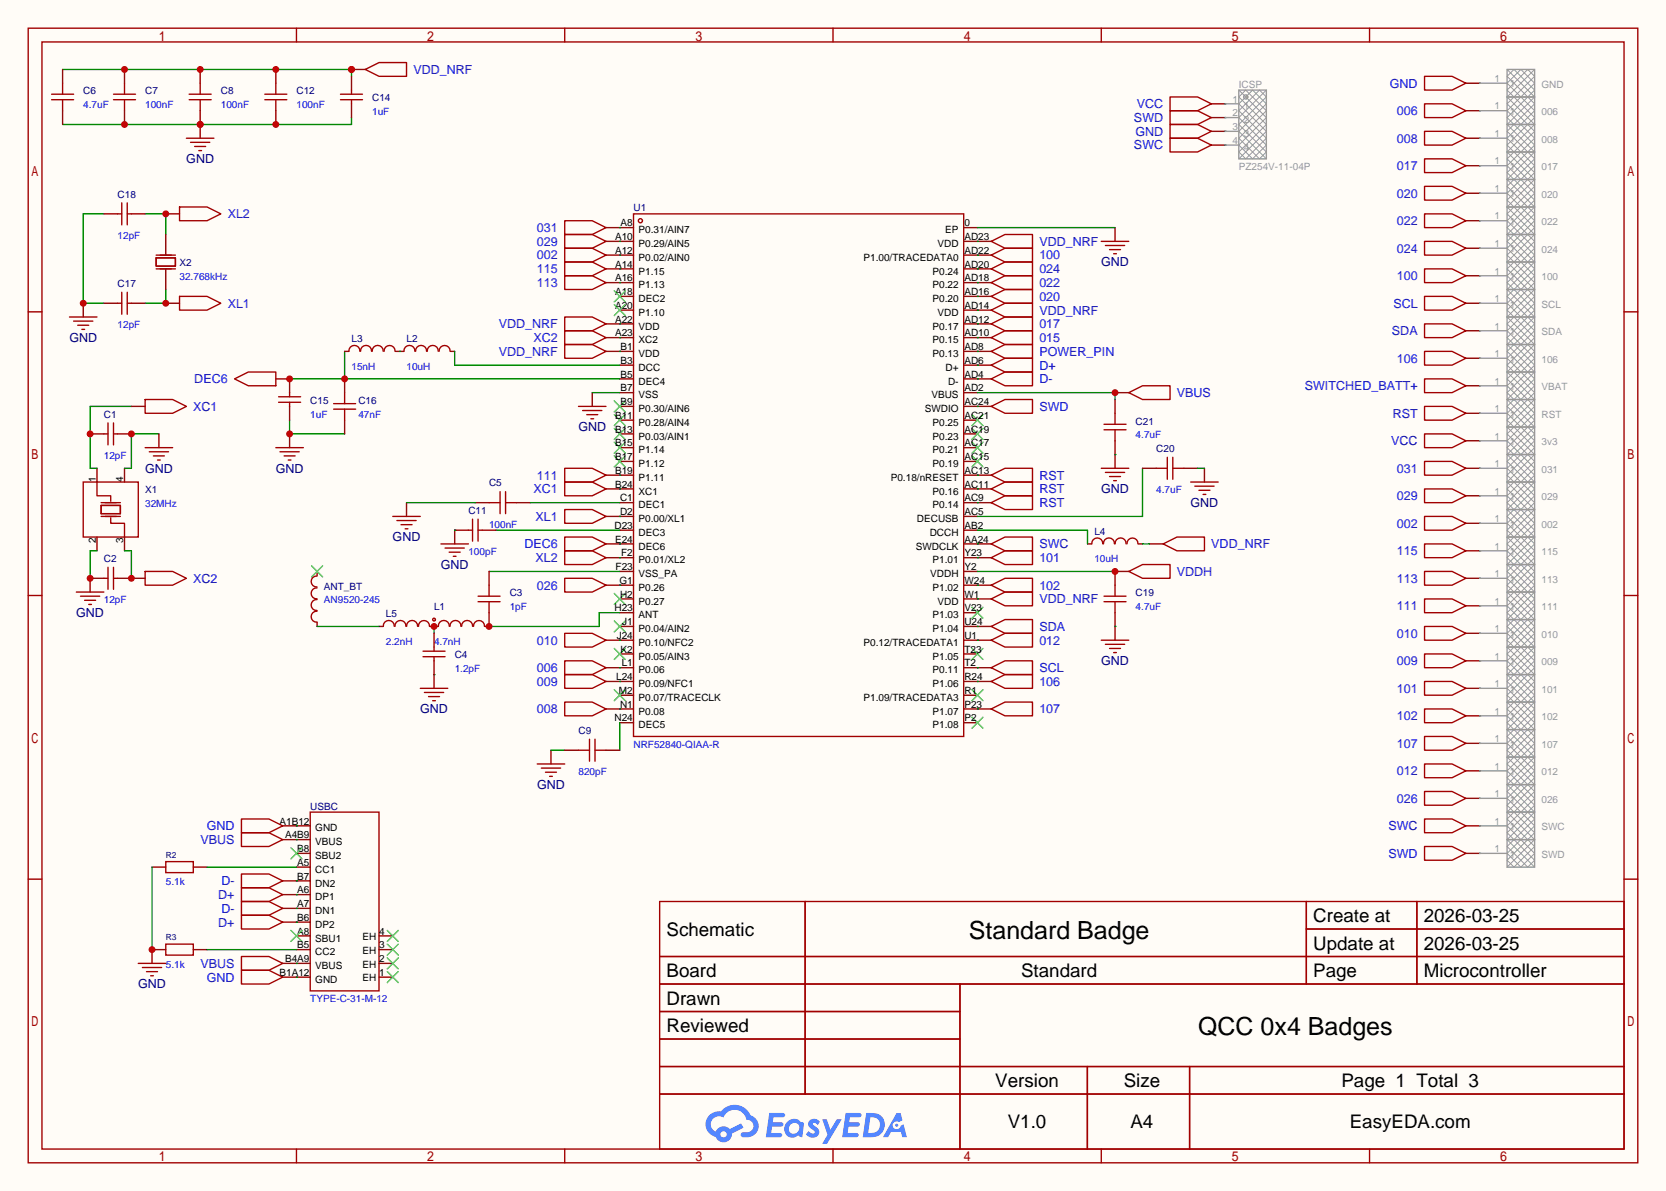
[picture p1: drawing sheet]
<svg xmlns="http://www.w3.org/2000/svg" width="308mm" height="220mm" viewBox="0 0 308 220" stroke-linecap="round" stroke-linejoin="round" font-family="sans-serif">
<path d="M0 0h307.6v220h-307.6z" fill="#fffcf7"/>
<g fill="none" stroke="#a10000" stroke-width=".25">
<path d="M5.2 5.2h297.2v209.6h-297.2zM7.7 7.7h292.1v204.5h-292.1zM54.7 5.2v2.5M104.3 5.2v2.5M153.8 5.2v2.5M203.3 5.2v2.5M252.9 5.2v2.5M5.2 57.6h2.5M299.8 57.6h2.6M5.2 110h2.5M299.8 110h2.6M5.2 162.4h2.5"/>
<path d="M121.8 166.5h178v45.7h-178zM121.8 176.7h178M148.7 166.5v35.6M241.2 166.5v15.2M241.2 171.6h58.6M261.6 166.5v15.2M299.8 162.4h2.6M121.8 181.7h178M121.8 186.8h55.4M121.8 197h178M121.8 191.9h55.4M177.2 181.7v30.5"/>
<path d="M200.8 197v15.2M219.6 197v15.2M54.7 212.2v2.6M104.3 212.2v2.6M121.8 202.1h178M153.8 212.2v2.6M203.3 212.2v2.6M252.9 212.2v2.6"/>
</g>
<g fill="#5487ff">
<path d="M149.5 206.9a1.3 1.3 0 0 1 1.9 .3l-.4 .6a.54 .54 0 0 0-1-.2l.2 .2a1.58 1.58 0 0 1 1 1.5 1.43 1.43 0 0 1-2.4 .2l.5-.6a.64 .64 0 0 0 .5 .5 .64 .64 0 0 0 .6-.3l-.1-.3a1.6 1.6 0 0 1-1.1-1.5z"/>
<path d="M151.8 206.7h.8l.7 2 1.2-2h.9l-2.7 4.5h-.9l1-1.6z"/>
<path d="M142 205.5h1.7a1.31 1.31 0 0 1 1.2 .2 .4 .4 0 0 1-.3 .6h-1.8l-.1 1h1.6a.4 .4 0 0 1 .3 .4 .4 .4 0 0 1-.4 .4h-1.6l-.2 1.2 .8-.1a1.23 1.23 0 0 1 1.2 .2 .39 .39 0 0 1-.4 .6h-2.6z"/>
<path d="M156.1 205.5h1.7a1.32 1.32 0 0 1 1.2 .2 .39 .39 0 0 1-.3 .6h-1.8l-.1 1h1.6a.4 .4 0 0 1 .4 .4 .4 .4 0 0 1-.5 .4h-1.6l-.2 1.1h.8a1.23 1.23 0 0 1 1.2 .2 .39 .39 0 0 1-.4 .6h-2.6z"/>
<path d="M165.5 205.6h.8l.3 1.3-.6 .3a.75 .75 0 0 0-1.1 .3 .75 .75 0 0 0 .5 1.1 .75 .75 0 0 0 .9-.7l.5-.3 .6 2.4h-.8l-.3-.9h-1.8l-.5 .9h-1z"/>
<path d="M159.9 205.6l-.6 4.4h1.4a2.27 2.27 0 0 0 2.7-2.3 2.27 2.27 0 0 0-2.7-2.1zM160.7 206.3a1.5 1.5 0 0 1 1.8 1.6 1.5 1.5 0 0 1-1.9 1.3h-.3z"/>
<path d="M145.4 207.2a1.62 1.62 0 0 0-.4 2.1 1.62 1.62 0 0 0 2 .6l.3-.2 .4 .2 .4 .1 .3-2.4-.1-.3-.5-.1a1.58 1.58 0 0 0-2.4 0zM146 207.7a.99 .99 0 0 1 1.6 .3 .99 .99 0 0 1-.9 1.4 .94 .94 0 0 1-1-.6 .94 .94 0 0 1 .3-1.1z"/>
<path d="M131 206a2.37 2.37 0 0 0 1.1 4 1.54 1.54 0 0 0 1.8 1 1.54 1.54 0 0 0 1.2-1.6l2.2-1.1-.5-.8-2.1 1a1.57 1.57 0 0 0-2.6 .5 1.5 1.5 0 0 1-.7-2.1 1.5 1.5 0 0 1 2.2-.5 2.23 2.23 0 0 1 2.3-1.4 2.23 2.23 0 0 1 2 1.8 1.16 1.16 0 0 1 1.2 1.1 1.16 1.16 0 0 1-1.1 1.2h-.7a.47 .47 0 0 0-.5 .4 .47 .47 0 0 0 .4 .5 2.23 2.23 0 0 0 2.2-.6 2.23 2.23 0 0 0 .5-2.3 2.16 2.16 0 0 0-1.3-1.1 3.2 3.2 0 0 0-5.5-.7l-1.1 .1zM133 209.5a.6 .6 0 0 1 1.2 0 .6 .6 0 0 1-1.2 0z"/>
<circle cx="165.6" cy="207.8" r=".28"/>
</g>
<g fill="none" stroke="#a10000" stroke-width=".25">
<path d="M117 39.5h60.9v96.5h-60.9zM203.3 86.5h5.1M204.1 87.2h3.5M204.9 88h2M205.6 88.8h.5"/>
<circle cx="118.2" cy="40.8" r=".38"/>
</g>
<g fill="none" stroke="#870000" stroke-width=".25">
<path d="M114.4 42h2.6M114.4 44.6h2.6M114.4 47.1h2.6M114.4 49.7h2.6M114.4 52.2h2.6M114.4 54.7h2.6M114.4 57.3h2.6M114.4 59.8h2.6M177.9 42h2.6M177.9 44.6h2.6M177.9 47.1h2.6M177.9 49.7h2.6"/>
<path d="M177.9 52.2h2.6M177.9 54.7h2.6M177.9 57.3h2.6M177.9 59.8h2.6M114.4 62.4h2.6M114.4 64.9h2.6M114.4 67.4h2.6M114.4 70h2.6M114.4 72.5h2.6M114.4 75.1h2.6M114.4 77.6h2.6M177.9 62.4h2.6"/>
<path d="M177.9 64.9h2.6M177.9 67.4h2.6M177.9 70h2.6M177.9 72.5h2.6M177.9 75.1h2.6M177.9 77.6h2.6M205.9 72.5h2.5M114.4 80.1h2.6M114.4 82.7h2.6M114.4 85.2h2.6M114.4 87.8h2.6M114.4 90.3h2.6"/>
<path d="M114.4 92.8h2.6M114.4 95.4h2.6M114.4 97.9h2.6M177.9 80.1h2.6M177.9 82.7h2.6M177.9 85.2h2.6M177.9 87.8h2.6M177.9 90.3h2.6M177.9 92.8h2.6M177.9 95.4h2.6M177.9 97.9h2.6M205.9 83.9v2.6"/>
<path d="M114.4 100.5h2.6M114.4 103h2.6M114.4 105.5h2.6M114.4 108.1h2.6M114.4 110.6h2.6M114.4 113.2h2.6M114.4 115.7h2.6M114.4 118.2h2.6M177.9 100.5h2.6M177.9 103h2.6M177.9 105.5h2.6M177.9 108.1h2.6"/>
<path d="M177.9 110.6h2.6M177.9 113.2h2.6M177.9 115.7h2.6M177.9 118.2h2.6M114.4 120.8h2.6M114.4 123.3h2.6M114.4 125.9h2.6M114.4 128.4h2.6M114.4 130.9h2.6M114.4 133.5h2.6M177.9 120.8h2.6M177.9 123.3h2.6"/>
<path d="M177.9 125.9h2.6M177.9 128.4h2.6M177.9 130.9h2.6M177.9 133.5h2.6"/>
</g>
<g fill="none" stroke="#3c3" stroke-width=".25">
<path d="M113.4 53.7l2 2.1M113.4 56.3l2 2M115.4 53.7l-2 2.1M115.4 56.3l-2 2M113.4 74l2 2.1M113.4 76.6l2 2M113.4 79.1l2 2.1M115.4 74l-2 2.1M115.4 76.6l-2 2M115.4 79.1l-2 2.1M179.5 79.1l2 2.1M179.5 76.6l2 2"/>
<path d="M181.5 79.1l-2 2.1M181.5 76.6l-2 2M113.4 81.7l2 2M113.4 84.2l2 2M115.4 81.7l-2 2M115.4 84.2l-2 2M179.5 84.2l2 2M179.5 81.7l2 2M181.5 84.2l-2 2M181.5 81.7l-2 2M113.4 109.6l2 2M113.4 114.7l2 2"/>
<path d="M113.4 119.8l2 2M115.4 109.6l-2 2M115.4 114.7l-2 2M115.4 119.8l-2 2M179.5 119.8l2 2M179.5 112.1l2 2.1M181.5 119.8l-2 2M181.5 112.1l-2 2.1M113.4 127.4l2 2M115.4 127.4l-2 2M179.5 132.5l2 2M179.5 127.4l2 2"/>
<path d="M181.5 132.5l-2 2M181.5 127.4l-2 2"/>
</g>
<path d="M180.5 72.5h25.4v1.3" fill="none" stroke="#008700" stroke-width=".25"/>
<circle cx="205.9" cy="72.5" r=".63" fill="#c00"/>
<g fill="none" stroke="#a10000" stroke-width=".25">
<path d="M21 17.4h4M21 18.4h4M23 15.4v2M23 18.4v2M34.9 17.4h4.1M34.9 18.4h4.1M37 15.4v2M37 18.4v2M48.9 17.4h4.1M48.9 18.4h4.1M50.9 15.4v2M50.9 18.4v2"/>
<path d="M208.4 72.5l2.5-1.3h5.1v2.6h-5.1zM15.4 89h10.1v10.2h-10.1zM17.9 89v2.6h2.5v1M18.7 93.3h3.5v1.6h-3.5zM18.7 92.8h3.5M18.7 95.4h3.5M20.4 95.6v1h2.6v2.6M72.5 95.4h5.1M73.3 96.1h3.5M74 96.9h2.1M74.8 97.7h.5M90.3 92.8h2"/>
<path d="M92.3 90.8v4.1M93.3 92.8h2.1M93.3 90.8v4.1M219.8 89h5.1M220.6 89.8h3.6M221.4 90.6h2M222.1 91.3h.5M203.3 118.2h5.1M204.1 119h3.5M204.9 119.8h2M208.4 105.5l2.5-1.2h5.1v2.5h-5.1zM205.6 120.5h.5"/>
</g>
<g fill="none" stroke="#870000" stroke-width=".25">
<path d="M23 12.8v2.6M37 12.8v2.6M50.9 12.8v2.6M23 20.4v2.6M37 20.4v2.6M50.9 20.4v2.6M17.9 86.5v2.5M17.9 99.2v2.5M23 86.5v2.5M23 99.2v2.5M75.1 92.8v2.6M87.8 92.8h2.5"/>
<path d="M95.4 92.8h2.5M222.4 86.5v2.5M205.9 115.7v2.5M205.9 105.5h2.5"/>
</g>
<path d="M64.9 21.7v1.3h-53.3M75.1 92.8h12.7M97.9 92.8h16.5M210.9 86.5v8.9h-30.4M180.5 105.5h25.4" fill="none" stroke="#008700" stroke-width=".25"/>
<g fill="#c00">
<circle cx="23" cy="23" r=".63"/>
<circle cx="37" cy="23" r=".63"/>
<circle cx="50.9" cy="23" r=".63"/>
</g>
<path d="M11.6 12.8h53.3v1.3" fill="none" stroke="#008700" stroke-width=".25"/>
<g fill="#c00">
<circle cx="50.9" cy="12.8" r=".63"/>
<circle cx="37" cy="12.8" r=".63"/>
<circle cx="23" cy="12.8" r=".63"/>
<circle cx="64.9" cy="12.8" r=".63"/>
</g>
<path d="M37 23v2.5" fill="none" stroke="#870000" stroke-width=".25"/>
<circle cx="37" cy="23" r=".63" fill="#c00"/>
<path d="M34.4 25.5h5.1M35.2 26.3h3.5M35.9 27.1h2.1M36.7 27.8h.5" fill="none" stroke="#a10000" stroke-width=".25"/>
<path d="M64.9 12.8h2.5" fill="none" stroke="#870000" stroke-width=".25"/>
<circle cx="64.9" cy="12.8" r=".63" fill="#c00"/>
<path d="M67.4 12.8l2.6-1.2h5.1v2.5h-5.1z" fill="none" stroke="#a10000" stroke-width=".25"/>
<path d="M19.2 39.5h-3.8v16.5h3.8M26.8 39.5h3.8v3.8M30.6 53.5v2.5h-3.8" fill="none" stroke="#008700" stroke-width=".25"/>
<path d="M30.6 56h2.5" fill="none" stroke="#870000" stroke-width=".25"/>
<circle cx="30.6" cy="56" r=".63" fill="#c00"/>
<path d="M33.1 54.7h5.1l2.6 1.3-2.6 1.3h-5.1z" fill="none" stroke="#a10000" stroke-width=".25"/>
<path d="M30.6 39.5h2.5" fill="none" stroke="#870000" stroke-width=".25"/>
<circle cx="30.6" cy="39.5" r=".63" fill="#c00"/>
<path d="M33.1 38.2h5.1l2.6 1.3-2.6 1.3h-5.1zM26.8 82.7h5.1M27.6 83.4h3.5M28.3 84.2h2.1M29.1 85h.5M104.3 94.1h5l2.6 1.3-2.6 1.2h-5zM14.1 109.3h5.1M14.9 110.1h3.5M15.6 110.9h2.1M16.4 111.6h.5M26.8 105.5h5.1l2.5 1.3-2.5 1.3h-5.1zM104.3 101.7h5l2.6 1.3-2.6 1.3h-5z" fill="none" stroke="#a10000" stroke-width=".25"/>
<path d="M15.4 56v2.5M29.3 80.1v2.6M111.9 95.4h2.5M16.6 106.8v2.5M24.3 106.8h2.5M111.9 103h2.5" fill="none" stroke="#870000" stroke-width=".25"/>
<path d="M24.3 75.1h-7.7v11.4h1.3M29.3 80.1h-5v6.4h-1.3M114.4 95.4h.1M17.9 101.7h-1.3v5.1M23 101.7h1.3v5.1M114.4 103h.1" fill="none" stroke="#008700" stroke-width=".25"/>
<circle cx="15.4" cy="56" r=".63" fill="#c00"/>
<g fill="none" stroke="#a10000" stroke-width=".25">
<path d="M12.8 58.5h5.1M13.6 59.3h3.5M104.3 58.5h5l2.6 1.3-2.6 1.3h-5zM183 44.6l2.5-1.3h5.1v2.5h-5.1zM183 57.3l2.5-1.3h5.1v2.5h-5.1zM14.4 60.1h2M15.1 60.8h.5M26.8 73.8h5.1l2.5 1.3-2.5 1.2h-5.1zM104.3 61.1h5l2.6 1.3-2.6 1.2h-5zM104.3 63.6h5l2.6 1.3-2.6 1.3h-5zM104.3 89h5l2.6 1.3-2.6 1.3h-5zM81.4 100.5h5.1"/>
<path d="M82.2 101.2h3.5M82.9 102h2.1M83.7 102.7h.5M183 110.6l2.5-1.3h5.1v2.6h-5.1zM77.6 127.1h5.1M78.4 127.9h3.5M79.1 128.7h2.1M79.9 129.4h.5M99.2 141.1h5.1M99.9 141.9h3.6M100.7 142.6h2M101.5 143.4h.5"/>
</g>
<path d="M111.9 59.8h2.5M180.5 44.6h2.5M180.5 57.3h2.5M24.3 75.1h2.5M111.9 62.4h2.5M111.9 64.9h2.5M53.5 80.1v2.6M83.9 97.9v2.6M111.9 90.3h2.5M180.5 110.6h2.5M80.1 124.6v2.5M101.7 138.6v2.5" fill="none" stroke="#870000" stroke-width=".25"/>
<path d="M114.4 59.8h.1M180.5 57.3h.1M53.5 70h60.9M53.5 77.6v2.5h10.1M63.6 64.9v5.1M114.4 62.4h.1M114.4 64.9h.1M91.6 97.9h22.8M114.4 90.3h.1M180.5 110.6h.1M101.7 138.6h2.6M114.4 133.5v5.1" fill="none" stroke="#008700" stroke-width=".25"/>
<circle cx="53.5" cy="80.1" r=".63" fill="#c00"/>
<g fill="none" stroke="#a10000" stroke-width=".25">
<path d="M263 14.1h5.1l2.5 1.3-2.5 1.2h-5.1zM263 19.2h5.1l2.5 1.2-2.5 1.3h-5.1zM263 24.3h5.1l2.5 1.2-2.5 1.3h-5.1zM263 29.3h5.1l2.5 1.3-2.5 1.3h-5.1zM263 34.4h5.1l2.5 1.3-2.5 1.3h-5.1zM263 39.5h5.1l2.5 1.3-2.5 1.2h-5.1zM104.3 40.8h5l2.6 1.2-2.6 1.3h-5zM104.3 43.3h5l2.6 1.3-2.6 1.2h-5zM104.3 45.8h5l2.6 1.3-2.6 1.3h-5zM104.3 48.4h5l2.6 1.3-2.6 1.2h-5zM104.3 50.9h5l2.6 1.3-2.6 1.3h-5zM183 47.1l2.5-1.3h5.1v2.6h-5.1z"/>
<path d="M183 49.7l2.5-1.3h5.1v2.5h-5.1zM183 52.2l2.5-1.3h5.1v2.6h-5.1zM183 54.7l2.5-1.2h5.1v2.5h-5.1zM183 59.8l2.5-1.3h5.1v2.6h-5.1zM263 44.6h5.1l2.5 1.2-2.5 1.3h-5.1zM263 49.7h5.1l2.5 1.2-2.5 1.3h-5.1zM263 54.7h5.1l2.5 1.3-2.5 1.3h-5.1zM263 59.8h5.1l2.5 1.3-2.5 1.3h-5.1zM43.3 70l2.5-1.3h5.1v2.5h-5.1zM64.4 64.9a1.01 1.01 0 0 1 1-1.1 1.01 1.01 0 0 1 1 1.1M66.6 64.9a1.01 1.01 0 0 1 1-1.1 1.01 1.01 0 0 1 1 1.1M68.7 64.9a1.01 1.01 0 0 1 1-1.1 1.01 1.01 0 0 1 1 1.1"/>
<path d="M70.9 64.9a1.01 1.01 0 0 1 1-1.1 1.01 1.01 0 0 1 1 1.1M74.6 64.9a1.01 1.01 0 0 1 1-1.1 1.01 1.01 0 0 1 1 1.1M76.7 64.9a1.01 1.01 0 0 1 1-1.1 1.01 1.01 0 0 1 1.1 1.1M78.9 64.9a1.01 1.01 0 0 1 1-1.1 1.01 1.01 0 0 1 1 1.1M81.1 64.9a1.01 1.01 0 0 1 1-1.1 1.01 1.01 0 0 1 1 1.1M106.8 75.1h5.1M107.6 75.8h3.5M108.3 76.6h2.1M109.1 77.3h.5M183 62.4l2.5-1.3h5.1v2.5h-5.1zM183 64.9l2.5-1.3h5.1v2.6h-5.1zM183 67.4l2.5-1.2h5.1v2.5h-5.1z"/>
<path d="M183 70l2.5-1.3h5.1v2.5h-5.1zM183 75.1l2.5-1.3h5.1v2.5h-5.1zM263 64.9h5.1l2.5 1.3-2.5 1.2h-5.1zM263 70h5.1l2.5 1.2-2.5 1.3h-5.1zM263 75.1h5.1l2.5 1.2-2.5 1.3h-5.1zM50.9 82.7h5.1M51.7 83.4h3.5M52.5 84.2h2M53.2 85h.5M104.3 99.2h5l2.6 1.3-2.6 1.2h-5zM104.3 86.5h5l2.6 1.3-2.6 1.2h-5zM183 87.8l2.5-1.3h5.1v2.5h-5.1z"/>
<path d="M183 90.3l2.5-1.3h5.1v2.6h-5.1zM183 92.8l2.5-1.2h5.1v2.5h-5.1zM263 80.1h5.1l2.5 1.3-2.5 1.3h-5.1zM263 85.2h5.1l2.5 1.3-2.5 1.3h-5.1zM263 90.3h5.1l2.5 1.3-2.5 1.2h-5.1zM263 95.4h5.1l2.5 1.2-2.5 1.3h-5.1zM104.3 106.8h5l2.6 1.3-2.6 1.2h-5zM104.3 117h5l2.6 1.2-2.6 1.3h-5zM183 100.5l2.5-1.3h5.1v2.5h-5.1zM183 103l2.5-1.3h5.1v2.6h-5.1zM183 108.1l2.5-1.3h5.1v2.5h-5.1zM183 115.7l2.5-1.3h5.1v2.6h-5.1z"/>
<path d="M183 118.2l2.5-1.2h5.1v2.5h-5.1zM201.6 100.4a1.01 1.01 0 0 1 1-1 1.01 1.01 0 0 1 1 1M203.7 100.4a1.01 1.01 0 0 1 1-1.1 1.01 1.01 0 0 1 1.1 1.1M205.9 100.4a1.01 1.01 0 0 1 1-1.1 1.01 1.01 0 0 1 1 1.1M208.1 100.4a1.01 1.01 0 0 1 1-1 1.01 1.01 0 0 1 1 1M214.8 100.5l2.5-1.3h5.1v2.5h-5.1zM263 100.5h5.1l2.5 1.2-2.5 1.3h-5.1zM263 105.5h5.1l2.5 1.3-2.5 1.3h-5.1zM263 110.6h5.1l2.5 1.3-2.5 1.3h-5.1zM263 115.7h5.1l2.5 1.3-2.5 1.2h-5.1zM104.3 124.6h5l2.6 1.3-2.6 1.2h-5zM104.3 129.7h5l2.6 1.2-2.6 1.3h-5z"/>
<path d="M104.3 122h5l2.6 1.3-2.6 1.3h-5zM183 125.9l2.5-1.3h5.1v2.5h-5.1zM183 130.9l2.5-1.2h5.1v2.5h-5.1zM263 120.8h5.1l2.5 1.2-2.5 1.3h-5.1zM30.6 159.1h5.1v2.1h-5.1zM44.6 151.3h5.1l2.5 1.2-2.5 1.3h-5.1zM44.6 153.8h5.1l2.5 1.3-2.5 1.2h-5.1zM57.3 150h12.7v33h-12.7zM30.6 174.4h5.1v2h-5.1zM44.6 161.4h5.1l2.5 1.3-2.5 1.3h-5.1zM44.6 166.5h5.1l2.5 1.3-2.5 1.2h-5.1zM44.6 164h5.1l2.5 1.2-2.5 1.3h-5.1z"/>
<path d="M44.6 169h5.1l2.5 1.3-2.5 1.3h-5.1zM44.6 176.7h5.1l2.5 1.2-2.5 1.3h-5.1zM44.6 179.2h5.1l2.5 1.3-2.5 1.2h-5.1z"/>
</g>
<g fill="none" stroke="#870000" stroke-width=".25">
<path d="M270.6 15.4h2.6M270.6 20.4h2.6M270.6 25.5h2.6M270.6 30.6h2.6M270.6 35.7h2.6M111.9 42h2.5M111.9 44.6h2.5M111.9 47.1h2.5M111.9 49.7h2.5M111.9 52.2h2.5M180.5 47.1h2.5M180.5 49.7h2.5"/>
<path d="M180.5 52.2h2.5M180.5 54.7h2.5M180.5 59.8h2.5M270.6 40.8h2.6M270.6 45.8h2.6M270.6 50.9h2.6M270.6 56h2.6M50.9 70h2.6M63.6 64.9h.8M73 64.9h1.5M83.2 64.9h.7M109.3 72.5v2.6"/>
<path d="M180.5 70h2.5M180.5 62.4h2.5M180.5 64.9h2.5M180.5 67.4h2.5M180.5 75.1h2.5M270.6 61.1h2.6M270.6 66.2h2.6M270.6 71.2h2.6M270.6 76.3h2.6M111.9 87.8h2.5M180.5 87.8h2.5M180.5 90.3h2.5"/>
<path d="M180.5 92.8h2.5M270.6 81.4h2.6M270.6 86.5h2.6M270.6 91.6h2.6M270.6 96.6h2.6M111.9 100.5h2.5M111.9 108.1h2.5M111.9 118.2h2.5M180.5 100.5h2.5M180.5 108.1h2.5M180.5 118.2h2.5M180.5 103h2.5"/>
<path d="M180.5 115.7h2.5M200.8 100.5h.7M210.2 100.5h.7M212.2 100.5h2.6M270.6 101.7h2.6M270.6 106.8h2.6M270.6 111.9h2.6M270.6 117h2.6M111.9 125.9h2.5M111.9 130.9h2.5M111.9 123.3h2.5M180.5 125.9h2.5"/>
<path d="M180.5 130.9h2.5M270.6 122h2.6M52.2 152.5h5.1M52.2 155.1h5.1M54.7 157.6h2.6M28.1 160.1h2.5M30.6 175.4h-2.5v2.5M35.7 160.1h2.5M35.7 175.4h2.5M52.2 162.7h5.1M52.2 165.2h5.1M52.2 167.8h5.1"/>
<path d="M52.2 170.3h5.1M52.2 177.9h5.1M54.7 160.1h2.6M54.7 172.8h2.6M54.7 175.4h2.6M70 172.8h2.5M70 175.4h2.5M70 177.9h2.5M52.2 180.5h5.1M70 180.5h2.5"/>
</g>
<g fill="none" stroke="#008700" stroke-width=".25">
<path d="M114.4 42h.1M114.4 44.6h.1M114.4 47.1h.1M114.4 49.7h.1M114.4 52.2h.1M180.5 47.1h.1M180.5 49.7h.1M180.5 52.2h.1M180.5 54.7h.1M180.5 59.8h.1M73.8 64.9h.1M83.9 64.9v2.5h30.5"/>
<path d="M109.3 72.5h5.1M180.5 62.4h.1M180.5 64.9h.1M180.5 67.4h.1M180.5 70h.1M180.5 75.1h.1M114.4 87.8h.1M180.5 87.8h.1M180.5 90.3h.1M180.5 92.8h.1M180.5 97.9h20.3v2.6M80.1 115.7v1.3"/>
<path d="M114.4 100.5h.1M114.4 108.1h.1M114.4 118.2h.1M180.5 100.5h.1M180.5 103h.1M180.5 108.1h.1M180.5 115.7h.1M180.5 118.2h.1M210.9 100.5h1.3M114.4 125.9h.1M114.4 130.9h.1M114.4 123.3h.1"/>
<path d="M180.5 125.9h.1M180.5 130.9h.1M54.7 152.5h.1M54.7 155.1h.1M28.1 160.1v15.3M38.2 160.1h16.5M38.2 175.4h16.5M54.7 162.7h.1M54.7 167.8h.1M54.7 165.2h.1M54.7 170.3h.1M54.7 177.9h.1"/>
<path d="M54.7 180.5h.1"/>
</g>
<path d="M53.7 156.6l2.1 2M55.8 156.6l-2.1 2M53.7 171.8l2.1 2.1M55.8 171.8l-2.1 2.1M71.5 171.8l2 2.1M71.5 174.4l2 2M71.5 176.9l2 2M71.5 179.5l2 2M73.5 171.8l-2 2.1M73.5 174.4l-2 2M73.5 176.9l-2 2M73.5 179.5l-2 2" fill="none" stroke="#3c3" stroke-width=".25"/>
<circle cx="28.1" cy="175.4" r=".63" fill="#c00"/>
<g fill="none" stroke="#a10000" stroke-width=".25">
<path d="M9.5 17.4h4.1M9.5 18.4h4.1M11.6 15.4v2M11.6 18.4v2M203.3 44.6h5.1M204.1 45.3h3.5M204.9 46.1h2M205.6 46.9h.5M203.8 78.4h4.1M203.8 79.4h4.1M205.9 76.3v2.1M205.9 79.4v2"/>
<path d="M213.5 86.5h2M215.5 84.5v4M216.5 86.5h2.1M216.5 84.5v4M205.9 111.1v2.1M183 123.3l2.5-1.3h5.1v2.6h-5.1zM263 125.9h5.1l2.5 1.2-2.5 1.3h-5.1zM263 130.9h5.1l2.5 1.3-2.5 1.3h-5.1zM263 136h5.1l2.5 1.3-2.5 1.3h-5.1zM25.5 177.9h5.1M26.3 178.7h3.5M27.1 179.5h2"/>
<path d="M27.8 180.2h.5"/>
</g>
<path d="M11.6 12.8v2.6M11.6 20.4v2.6M205.9 42v2.6M205.9 73.8v2.5M205.9 81.4v2.5M210.9 86.5h2.6M218.6 86.5h2.5M205.9 105.5v2.6M180.5 123.3h2.5M270.6 127.1h2.6M270.6 132.2h2.6M270.6 137.3h2.6" fill="none" stroke="#870000" stroke-width=".25"/>
<path d="M180.5 44.6h.1M180.5 42h25.4M205.9 83.9h.1M221.1 86.5h1.3M180.5 123.3h.1" fill="none" stroke="#008700" stroke-width=".25"/>
<circle cx="205.9" cy="105.5" r=".63" fill="#c00"/>
<g fill="none" stroke="#a10000" stroke-width=".25">
<path d="M58.5 110.7a1.01 1.01 0 0 0-1.1 1 1.01 1.01 0 0 0 1.1 1.1M58.5 108.6a1.01 1.01 0 0 0-1.1 1 1.01 1.01 0 0 0 1.1 1M58.5 112.9a1.01 1.01 0 0 0-1.1 1 1.01 1.01 0 0 0 1.1 1M58.5 106.4a1.01 1.01 0 0 0-1.1 1 1.01 1.01 0 0 0 1.1 1M80.9 115.7a1.01 1.01 0 0 1 1-1.1 1.01 1.01 0 0 1 1.1 1.1M83.1 115.7a1.01 1.01 0 0 1 1-1.1 1.01 1.01 0 0 1 1 1.1M85.2 115.7a1.01 1.01 0 0 1 1-1.1 1.01 1.01 0 0 1 1.1 1.1M87.4 115.7a1.01 1.01 0 0 1 1-1.1 1.01 1.01 0 0 1 1.1 1.1M203.8 110.1h4.1M203.8 111.1h4.1M205.9 108.1v2"/>
<circle cx="80.1" cy="114.4" r=".25"/>
</g>
<path d="M58.5 105.5v.8M58.5 114.9v.8M79.4 115.7h1.5M89.5 115.7h.8M205.9 113.2v2.5" fill="none" stroke="#870000" stroke-width=".25"/>
<path d="M90.3 105.5h24.1M114.4 113.2h-3.8v2.5h-20.3M205.9 115.7h.1" fill="none" stroke="#008700" stroke-width=".25"/>
<path d="M57.5 104.5l2.1 2.1M59.6 104.5l-2.1 2.1" fill="none" stroke="#3c3" stroke-width=".25"/>
<circle cx="80.1" cy="115.7" r=".63" fill="#c00"/>
<path d="M63.6 70v2.5M63.6 77.6v2.5M83.9 97.9h2.6M89 97.9h2.6M70 115.7h.7" fill="none" stroke="#870000" stroke-width=".25"/>
<path d="M61.6 75.6h4.1M61.6 74.5h4.1M63.6 72.5v2M86.5 97.9h.7M87.2 95.9v4M88.3 95.9v4M88.3 97.9h.7M70.8 115.7a1.01 1.01 0 0 1 1-1.1 1.01 1.01 0 0 1 1 1.1M72.9 115.7a1.01 1.01 0 0 1 1-1.1 1.01 1.01 0 0 1 1 1.1M75.1 115.7a1.01 1.01 0 0 1 1-1.1 1.01 1.01 0 0 1 1 1.1M77.3 115.7a1.01 1.01 0 0 1 1-1.1 1.01 1.01 0 0 1 1 1.1" fill="none" stroke="#a10000" stroke-width=".25"/>
<path d="M83.9 97.9h.1M80.1 124.6h.1" fill="none" stroke="#008700" stroke-width=".25"/>
<circle cx="63.6" cy="70" r=".63" fill="#c00"/>
<g fill="none" stroke="#a10000" stroke-width=".25">
<path d="M62.9 18.4h4M62.9 17.4h4M64.9 16.6v.8M64.9 18.4v.8M216 17.9h5.1l2.5 1.3-2.5 1.2h-5.1zM216 25.5h5.1l2.5 1.3-2.5 1.3h-5.1zM216 23h5.1l2.5 1.3-2.5 1.2h-5.1zM216 20.4h5.1l2.5 1.3-2.5 1.3h-5.1zM51.4 74.3h4.1M51.4 73.3h4.1M63.6 75.6v2M263 141.1h5.1l2.5 1.3-2.5 1.2h-5.1z"/>
<path d="M263 146.2h5.1l2.5 1.2-2.5 1.3h-5.1zM263 151.3h5.1l2.5 1.2-2.5 1.3h-5.1zM263 156.3h5.1l2.5 1.3-2.5 1.3h-5.1z"/>
</g>
<g fill="none" stroke="#008700" stroke-width=".25">
<path d="M226.2 19.2h.1M273.2 15.4h.1M226.2 26.8h.1M226.2 24.3h.1M226.2 21.7h.1M273.2 20.4h.1M273.2 25.5h.1M273.2 30.6h.1M273.2 35.7h.1M273.2 40.8h.1M273.2 45.8h.1M273.2 50.9h.1"/>
<path d="M273.2 56h.1M273.2 61.1h.1M273.2 66.2h.1M273.2 71.2h.1M273.2 76.3h.1M273.2 81.4h.1M273.2 86.5h.1M273.2 91.6h.1M273.2 96.6h.1M58.5 115.7h11.5M273.2 101.7h.1M273.2 106.8h.1"/>
<path d="M273.2 111.9h.1M273.2 117h.1M273.2 122h.1M273.2 127.1h.1M273.2 132.2h.1M273.2 137.3h.1M273.2 142.4h.1M273.2 147.4h.1M273.2 152.5h.1M273.2 157.6h.1"/>
</g>
<path d="M64.9 14.1v2.5M64.9 19.2v2.5M223.6 19.2h2.6M223.6 26.8h2.6M223.6 24.3h2.6M223.6 21.7h2.6M53.5 70v2.5M53.5 75.1v2.5M270.6 142.4h2.6M270.6 147.4h2.6M270.6 152.5h2.6M270.6 157.6h2.6" fill="none" stroke="#870000" stroke-width=".25"/>
<path d="M228.7 17.9l5.1 5.1-5.1 5.1 1.3 1.2 3.8-3.8-5.1-5.1 3.8-3.8 1.3 1.3-5.1 5.1 5.1 5.1-1.3 1.2-3.8-3.8 5.1-5.1-3.8-3.8zM228.7 16.6l5.1 5.1-5.1 5.1 2.6 2.5 2.5-2.5-5.1-5.1 5.1-5.1M230.2 17.6l.1 .1M230.3 18.1l-.1 .2M278.3 14.1l1.2-1.3 3.8 3.8-5 5.1 5 5.1-5 5.1 5 5.1-5 5 5 5.1-5 5.1 5 5.1-5 5.1 5 5-5 5.1 5 5.1-5 5.1 5 5.1-5 5 5 5.1-5 5.1 5 5.1-5 5.1 5 5-5 5.1 5 5.1-5 5.1 5 5.1-5 5 5 5.1-5 5.1 5 5.1-1.2 1.2-3.8-3.8 5-5-5-5.1 5-5.1-5-5.1 5-5.1-5-5 5-5.1-5-5.1 5-5.1-5-5.1 5-5-5-5.1 5-5.1-5-5.1 5-5.1-5-5 5-5.1-5-5.1 5-5.1-5-5.1 5-5-5-5.1 5-5.1-5-5.1 5-5.1-5-5 5-5.1zM278.3 15.4l2.5-2.6 2.5 2.6-5 5 5 5.1-5 5.1 5 5.1-5 5.1 5 5-5 5.1 5 5.1-5 5.1 5 5.1-5 5 5 5.1-5 5.1 5 5.1-5 5.1 5 5-5 5.1 5 5.1-5 5.1 5 5.1-5 5 5 5.1-5 5.1 5 5.1-5 5.1 5 5-5 5.1 5 5.1-2.5 2.5-2.5-2.5 5-5.1-5-5.1 5-5-5-5.1 5-5.1-5-5.1 5-5.1-5-5 5-5.1-5-5.1 5-5.1-5-5.1 5-5-5-5.1 5-5.1-5-5.1 5-5.1-5-5 5-5.1-5-5.1 5-5.1-5-5.1 5-5-5-5.1 5-5.1-5-5.1 5-5.1zM278.3 16.6l3.8-3.8 1.2 1.3-5 5.1 5 5.1-5 5 5 5.1-5 5.1 5 5.1-5 5.1 5 5-5 5.1 5 5.1-5 5.1 5 5.1-5 5 5 5.1-5 5.1 5 5.1-5 5.1 5 5-5 5.1 5 5.1-5 5.1 5 5.1-5 5 5 5.1-5 5.1 5 5.1-5 5.1 5 5-3.8 3.8-1.2-1.2 5-5.1-5-5.1 5-5.1-5-5 5-5.1-5-5.1 5-5.1-5-5.1 5-5-5-5.1 5-5.1-5-5.1 5-5.1-5-5 5-5.1-5-5.1 5-5.1-5-5.1 5-5-5-5.1 5-5.1-5-5.1 5-5.1-5-5 5-5.1-5-5.1 5-5.1zM278.3 12.8l5 5.1-5 5.1 5 5.1-5 5 5 5.1-5 5.1 5 5.1-5 5.1 5 5-5 5.1 5 5.1-5 5.1 5 5.1-5 5 5 5.1-5 5.1 5 5.1-5 5.1 5 5-5 5.1 5 5.1-5 5.1 5 5.1-5 5 5 5.1-5 5.1 5 5.1-5 5.1 5 5M283.3 12.8l-5 5.1 5 5.1-5 5.1 5 5-5 5.1 5 5.1-5 5.1 5 5.1-5 5 5 5.1-5 5.1 5 5.1-5 5.1 5 5-5 5.1 5 5.1-5 5.1 5 5.1-5 5 5 5.1-5 5.1 5 5.1-5 5.1 5 5-5 5.1 5 5.1-5 5.1 5 5.1-5 5M228.7 29.3l5.1-5-5.1-5.1 2.6-2.6 2.5 2.6-5.1 5.1 5.1 5" fill="none" stroke="#999" stroke-width=".18"/>
<g fill="none" stroke="#999" stroke-width=".25">
<path d="M226.2 19.2h2.5M228.7 16.6h5.1v12.7h-5.1zM273.2 15.4h5.1M278.3 12.8h5v5.1h-5zM278.3 17.9h5v5.1h-5zM226.2 21.7h2.5M226.2 24.3h2.5M226.2 26.8h2.5M273.2 20.4h5.1M273.2 25.5h5.1M273.2 30.6h5.1M273.2 35.7h5.1"/>
<path d="M278.3 23h5v5.1h-5zM278.3 28.1h5v5h-5zM278.3 33.1h5v5.1h-5zM278.3 38.2h5v5.1h-5zM273.2 40.8h5.1M273.2 45.8h5.1M273.2 50.9h5.1M273.2 56h5.1M278.3 43.3h5v5.1h-5zM278.3 48.4h5v5.1h-5zM278.3 53.5h5v5h-5zM278.3 58.5h5v5.1h-5z"/>
<path d="M273.2 61.1h5.1M273.2 66.2h5.1M273.2 71.2h5.1M273.2 76.3h5.1M278.3 63.6h5v5.1h-5zM278.3 68.7h5v5.1h-5zM278.3 73.8h5v5.1h-5zM278.3 78.9h5v5h-5zM273.2 81.4h5.1M273.2 86.5h5.1M273.2 91.6h5.1M273.2 96.6h5.1"/>
<path d="M278.3 83.9h5v5.1h-5zM278.3 89h5v5.1h-5zM278.3 94.1h5v5.1h-5zM278.3 99.2h5v5.1h-5zM273.2 101.7h5.1M273.2 106.8h5.1M273.2 111.9h5.1M273.2 117h5.1M278.3 104.3h5v5h-5zM278.3 109.3h5v5.1h-5zM278.3 114.4h5v5.1h-5zM278.3 119.5h5v5.1h-5z"/>
<path d="M273.2 122h5.1M273.2 127.1h5.1M273.2 132.2h5.1M273.2 137.3h5.1M278.3 124.6h5v5.1h-5zM278.3 129.7h5v5h-5zM278.3 134.7h5v5.1h-5zM278.3 139.8h5v5.1h-5zM273.2 142.4h5.1M273.2 147.4h5.1M273.2 152.5h5.1M273.2 157.6h5.1"/>
<path d="M278.3 144.9h5v5.1h-5zM278.3 150h5v5.1h-5zM278.3 155.1h5v5h-5z"/>
<circle cx="230" cy="17.9" r=".38"/>
</g>
<circle cx="53.5" cy="70" r=".63" fill="#c00"/>
<path d="M28.8 47.6h3.6v1.5h-3.6zM28.8 49.7h3.6M28.8 47.1h3.6M53.5 72.5v.8M53.5 74.3v.8M88.3 111.1h4" fill="none" stroke="#a10000" stroke-width=".25"/>
<path d="M30.6 43.3v3.8M30.6 49.7v3.8M90.3 113.2v2.5" fill="none" stroke="#870000" stroke-width=".25"/>
<circle cx="90.3" cy="115.7" r=".63" fill="#c00"/>
<g fill="none" stroke="#a10000" stroke-width=".25">
<path d="M19.9 78.1v4.1M21 78.1v4.1M80.1 119.5v.8M88.3 110.1h4M90.3 108.1v2M90.3 111.1v2.1M78.1 121.3h4.1M78.1 120.3h4.1M80.1 121.3v.7M106.8 138.6h2M108.8 136.5v4.1M109.9 138.6h2"/>
<path d="M109.9 136.5v4.1"/>
</g>
<path d="M16.6 80.1h2.6M80.1 117v2.5M90.3 105.5v2.6M80.1 122v2.6M104.3 138.6h2.5M111.9 138.6h2.5" fill="none" stroke="#870000" stroke-width=".25"/>
<circle cx="16.6" cy="80.1" r=".63" fill="#c00"/>
<path d="M21.7 80.1h2.6" fill="none" stroke="#870000" stroke-width=".25"/>
<circle cx="24.3" cy="80.1" r=".63" fill="#c00"/>
<path d="M19.2 80.1h.7M21 80.1h.7M19.9 104.8v4M21 104.8v4" fill="none" stroke="#a10000" stroke-width=".25"/>
<path d="M16.6 106.8h2.6" fill="none" stroke="#870000" stroke-width=".25"/>
<circle cx="16.6" cy="106.8" r=".63" fill="#c00"/>
<path d="M21.7 106.8h2.6" fill="none" stroke="#870000" stroke-width=".25"/>
<circle cx="24.3" cy="106.8" r=".63" fill="#c00"/>
<path d="M21.7 39.5h.8M22.5 37.5v4M23.5 37.5v4M23.5 39.5h.8M21.7 56h.8M22.5 54v4M23.5 54v4M23.5 56h.8M19.2 106.8h.7M21 106.8h.7" fill="none" stroke="#a10000" stroke-width=".25"/>
<path d="M19.2 39.5h2.5M24.3 39.5h2.5M19.2 56h2.5M24.3 56h2.5" fill="none" stroke="#870000" stroke-width=".25"/>
<g font-size="4.6">
<text x="178.9" y="173.4">Standard Badge</text>
<text x="221.2" y="191.2">QCC 0x4 Badges</text>
</g>
<g font-size="3.5">
<text x="123.1" y="172.8">Schematic</text>
<text x="242.5" y="170.3">Create at</text>
<text x="262.9" y="170.3">2026-03-25</text>
<text x="242.5" y="175.4">Update at</text>
<text x="262.9" y="175.4">2026-03-25</text>
<text x="123.1" y="180.5">Board</text>
<text x="123.1" y="185.5">Drawn</text>
<text x="188.5" y="180.5">Standard</text>
<text x="242.5" y="180.5">Page</text>
<text x="262.9" y="180.5">Microcontroller</text>
<text x="123.1" y="190.6">Reviewed</text>
<text x="183.8" y="200.8">Version</text>
<text x="207.5" y="200.8">Size</text>
<text x="247.7" y="200.8">Page 1 Total 3</text>
<text x="186.1" y="208.4">V1.0</text>
<text x="208.7" y="208.4">A4</text>
<text x="249.2" y="208.4">EasyEDA.com</text>
</g>
<g font-size="2.3" fill="#00f">
<text x="76.3" y="13.6">VDD_NRF</text>
<text x="256.6" y="16.2">GND</text>
<text x="209.4" y="22.5">SWD</text>
<text x="209.9" y="20">VCC</text>
<text x="257.9" y="21.3">006</text>
<text x="209.4" y="27.6">SWC</text>
<text x="209.6" y="25.1">GND</text>
<text x="257.9" y="26.3">008</text>
<text x="257.9" y="31.4">017</text>
<text x="42" y="40.3">XL2</text>
<text x="257.9" y="36.5">020</text>
<text x="257.9" y="41.6">022</text>
<text x="99.1" y="42.8">031</text>
<text x="99.1" y="45.4">029</text>
<text x="99.1" y="47.9">002</text>
<text x="191.9" y="45.4">VDD_NRF</text>
<text x="191.9" y="47.9">100</text>
<text x="257.9" y="46.7">024</text>
<text x="99.1" y="50.5">115</text>
<text x="99.1" y="53">113</text>
<text x="191.9" y="50.5">024</text>
<text x="191.9" y="53">022</text>
<text x="257.9" y="51.7">100</text>
<text x="42" y="56.8">XL1</text>
<text x="191.9" y="58.1">VDD_NRF</text>
<text x="191.9" y="55.5">020</text>
<text x="257.3" y="56.8">SCL</text>
<text x="92.1" y="65.7">VDD_NRF</text>
<text x="92.1" y="60.6">VDD_NRF</text>
<text x="98.5" y="63.2">XC2</text>
<text x="191.9" y="60.6">017</text>
<text x="191.9" y="63.2">015</text>
<text x="191.9" y="65.7">POWER_PIN</text>
<text x="257" y="61.9">SDA</text>
<text x="35.9" y="70.8">DEC6</text>
<text x="191.9" y="68.2">D+</text>
<text x="191.9" y="70.8">D-</text>
<text x="257.9" y="67">106</text>
<text x="35.7" y="75.9">XC1</text>
<text x="191.9" y="75.9">SWD</text>
<text x="217.3" y="73.3">VBUS</text>
<text x="240.9" y="72.1">SWITCHED_BATT+</text>
<text x="257.1" y="77.1">RST</text>
<text x="256.9" y="82.2">VCC</text>
<text x="99.1" y="88.6">111</text>
<text x="191.9" y="88.6">RST</text>
<text x="257.9" y="87.3">031</text>
<text x="98.5" y="91.1">XC1</text>
<text x="191.9" y="91.1">RST</text>
<text x="191.9" y="93.6">RST</text>
<text x="257.9" y="92.4">029</text>
<text x="96.8" y="101.3">DEC6</text>
<text x="98.9" y="96.2">XL1</text>
<text x="191.9" y="101.3">SWC</text>
<text x="223.6" y="101.3">VDD_NRF</text>
<text x="257.9" y="97.5">002</text>
<text x="35.7" y="107.6">XC2</text>
<text x="98.9" y="103.8">XL2</text>
<text x="191.9" y="103.8">101</text>
<text x="217.3" y="106.3">VDDH</text>
<text x="257.9" y="102.5">115</text>
<text x="257.9" y="107.6">113</text>
<text x="99.1" y="108.9">026</text>
<text x="191.9" y="111.4">VDD_NRF</text>
<text x="191.9" y="108.9">102</text>
<text x="257.9" y="112.7">111</text>
<text x="99.1" y="119">010</text>
<text x="191.9" y="116.5">SDA</text>
<text x="191.9" y="119">012</text>
<text x="257.9" y="117.8">010</text>
<text x="99.1" y="124.1">006</text>
<text x="191.9" y="124.1">SCL</text>
<text x="257.9" y="122.9">009</text>
<text x="99.1" y="126.7">009</text>
<text x="99.1" y="131.7">008</text>
<text x="191.9" y="126.7">106</text>
<text x="191.9" y="131.7">107</text>
<text x="257.9" y="127.9">101</text>
<text x="257.9" y="133">102</text>
<text x="257.9" y="138.1">107</text>
<text x="257.9" y="143.2">012</text>
<text x="257.9" y="148.3">026</text>
<text x="37" y="155.9">VBUS</text>
<text x="38.2" y="153.3">GND</text>
<text x="256.4" y="153.3">SWC</text>
<text x="256.4" y="158.4">SWD</text>
<text x="40.3" y="166">D+</text>
<text x="40.9" y="163.5">D-</text>
<text x="40.3" y="171.1">D+</text>
<text x="40.9" y="168.6">D-</text>
<text x="37" y="178.7">VBUS</text>
<text x="38.2" y="181.3">GND</text>
</g>
<g font-size="2.3" fill="#000080">
<text x="34.4" y="30.1">GND</text>
<text x="203.3" y="49.2">GND</text>
<text x="12.8" y="63.2">GND</text>
<text x="106.8" y="79.7">GND</text>
<text x="26.8" y="87.3">GND</text>
<text x="50.9" y="87.3">GND</text>
<text x="203.3" y="91.1">GND</text>
<text x="219.8" y="93.6">GND</text>
<text x="72.5" y="100">GND</text>
<text x="81.4" y="105.1">GND</text>
<text x="14.1" y="114">GND</text>
<text x="203.3" y="122.9">GND</text>
<text x="77.6" y="131.7">GND</text>
<text x="99.2" y="145.7">GND</text>
<text x="25.5" y="182.5">GND</text>
</g>
<g font-size="1.8" fill="#000080">
<text x="15.4" y="17.4">C6</text>
<text x="26.8" y="17.4">C7</text>
<text x="40.8" y="17.4">C8</text>
<text x="54.7" y="17.4">C12</text>
<text x="68.7" y="18.7">C14</text>
<text x="21.7" y="36.5">C18</text>
<text x="117" y="39">U1</text>
<text x="21.7" y="53">C17</text>
<text x="33.1" y="49.2">X2</text>
<text x="64.9" y="63.2">L3</text>
<text x="75.1" y="63.2">L2</text>
<text x="19.2" y="77.1">C1</text>
<text x="57.3" y="74.6">C15</text>
<text x="66.2" y="74.6">C16</text>
<text x="209.7" y="78.4">C21</text>
<text x="213.5" y="83.5">C20</text>
<text x="90.3" y="89.8">C5</text>
<text x="26.8" y="91.1">X1</text>
<text x="86.5" y="94.9">C11</text>
<text x="202.1" y="98.7">L4</text>
<text x="19.2" y="103.8">C2</text>
<text x="59.8" y="108.9">ANT_BT</text>
<text x="71.2" y="114">L5</text>
<text x="80.1" y="112.7">L1</text>
<text x="94.1" y="110.2">C3</text>
<text x="209.7" y="110.2">C19</text>
<text x="83.9" y="121.6">C4</text>
<text x="106.8" y="135.6">C9</text>
<text x="57.3" y="149.5">USBC</text>
</g>
<g font-size="1.8" fill="#999">
<text x="228.7" y="16.2">ICSP</text>
<text x="276" y="15.1">1</text>
<text x="278.8" y="16.2">1</text>
<text x="284.6" y="16.2">GND</text>
<text x="227.6" y="18.9">1</text>
<text x="227.6" y="21.5">2</text>
<text x="229.7" y="20.2">1</text>
<text x="229.7" y="22.8">2</text>
<text x="276" y="20.2">1</text>
<text x="278.8" y="21.2">1</text>
<text x="284.6" y="21.3">006</text>
<text x="227.6" y="24">3</text>
<text x="227.6" y="26.6">4</text>
<text x="229.7" y="25.3">3</text>
<text x="229.7" y="27.8">4</text>
<text x="276" y="25.3">1</text>
<text x="278.8" y="26.3">1</text>
<text x="284.6" y="26.3">008</text>
<text x="228.7" y="31.4">PZ254V-11-04P</text>
<text x="276" y="30.4">1</text>
<text x="276" y="35.5">1</text>
<text x="278.8" y="31.4">1</text>
<text x="284.6" y="31.4">017</text>
<text x="276" y="40.5">1</text>
<text x="278.8" y="36.5">1</text>
<text x="278.8" y="41.6">1</text>
<text x="284.6" y="36.5">020</text>
<text x="284.6" y="41.6">022</text>
<text x="276" y="45.6">1</text>
<text x="278.8" y="46.6">1</text>
<text x="284.6" y="46.7">024</text>
<text x="276" y="50.7">1</text>
<text x="278.8" y="51.7">1</text>
<text x="284.6" y="51.7">100</text>
<text x="276" y="55.8">1</text>
<text x="278.8" y="56.8">1</text>
<text x="284.6" y="56.8">SCL</text>
<text x="276" y="60.9">1</text>
<text x="276" y="65.9">1</text>
<text x="278.8" y="61.9">1</text>
<text x="284.6" y="61.9">SDA</text>
<text x="276" y="71">1</text>
<text x="278.8" y="67">1</text>
<text x="284.6" y="67">106</text>
<text x="276" y="76.1">1</text>
<text x="278.8" y="72">1</text>
<text x="278.8" y="77.1">1</text>
<text x="284.6" y="72.1">VBAT</text>
<text x="284.6" y="77.1">RST</text>
<text x="276" y="81.2">1</text>
<text x="278.8" y="82.2">1</text>
<text x="284.6" y="82.2">3v3</text>
<text x="276" y="86.3">1</text>
<text x="278.8" y="87.3">1</text>
<text x="284.6" y="87.3">031</text>
<text x="276" y="91.3">1</text>
<text x="278.8" y="92.4">1</text>
<text x="284.6" y="92.4">029</text>
<text x="276" y="96.4">1</text>
<text x="276" y="101.5">1</text>
<text x="278.8" y="97.4">1</text>
<text x="284.6" y="97.5">002</text>
<text x="276" y="106.6">1</text>
<text x="278.8" y="102.5">1</text>
<text x="278.8" y="107.6">1</text>
<text x="284.6" y="102.5">115</text>
<text x="284.6" y="107.6">113</text>
<text x="276" y="111.7">1</text>
<text x="278.8" y="112.7">1</text>
<text x="284.6" y="112.7">111</text>
<text x="276" y="116.7">1</text>
<text x="278.8" y="117.8">1</text>
<text x="284.6" y="117.8">010</text>
<text x="276" y="121.8">1</text>
<text x="278.8" y="122.8">1</text>
<text x="284.6" y="122.9">009</text>
<text x="276" y="126.9">1</text>
<text x="276" y="132">1</text>
<text x="278.8" y="127.9">1</text>
<text x="284.6" y="127.9">101</text>
<text x="276" y="137.1">1</text>
<text x="278.8" y="133">1</text>
<text x="284.6" y="133">102</text>
<text x="276" y="142.1">1</text>
<text x="278.8" y="138.1">1</text>
<text x="278.8" y="143.2">1</text>
<text x="284.6" y="138.1">107</text>
<text x="284.6" y="143.2">012</text>
<text x="276" y="147.2">1</text>
<text x="278.8" y="148.2">1</text>
<text x="284.6" y="148.3">026</text>
<text x="276" y="152.3">1</text>
<text x="278.8" y="153.3">1</text>
<text x="284.6" y="153.3">SWC</text>
<text x="276" y="157.4">1</text>
<text x="278.8" y="158.4">1</text>
<text x="284.6" y="158.4">SWD</text>
</g>
<g font-size="1.8" fill="#00f">
<text x="15.4" y="20">4.7uF</text>
<text x="26.8" y="20">100nF</text>
<text x="40.8" y="20">100nF</text>
<text x="54.7" y="20">100nF</text>
<text x="68.7" y="21.3">1uF</text>
<text x="21.7" y="44.1">12pF</text>
<text x="33.1" y="51.7">32.768kHz</text>
<text x="21.7" y="60.6">12pF</text>
<text x="64.9" y="68.2">15nH</text>
<text x="75.1" y="68.2">10uH</text>
<text x="57.3" y="77.1">1uF</text>
<text x="66.2" y="77.1">47nF</text>
<text x="209.7" y="80.9">4.7uF</text>
<text x="19.2" y="84.8">12pF</text>
<text x="26.8" y="93.6">32MHz</text>
<text x="213.5" y="91.1">4.7uF</text>
<text x="90.3" y="97.5">100nF</text>
<text x="86.5" y="102.5">100pF</text>
<text x="202.1" y="103.8">10uH</text>
<text x="19.2" y="111.4">12pF</text>
<text x="59.8" y="111.4">AN9520-245</text>
<text x="94.1" y="112.7">1pF</text>
<text x="209.7" y="112.7">4.7uF</text>
<text x="71.2" y="119">2.2nH</text>
<text x="80.1" y="119">4.7nH</text>
<text x="83.9" y="124.1">1.2pF</text>
<text x="106.8" y="143.2">820pF</text>
<text x="117" y="138.1">NRF52840-QIAA-R</text>
<text x="30.6" y="163.5">5.1k</text>
<text x="30.6" y="178.7">5.1k</text>
<text x="57.3" y="185.1">TYPE-C-31-M-12</text>
</g>
<g font-size="1.8">
<text x="114.6" y="41.8">A8</text>
<text x="178.1" y="41.8">0</text>
<text x="113.6" y="44.3">A10</text>
<text x="113.6" y="46.9">A12</text>
<text x="117.9" y="43.1">P0.31/AIN7</text>
<text x="117.9" y="45.6">P0.29/AIN5</text>
<text x="173.1" y="45.6">VDD</text>
<text x="174.5" y="43.1">EP</text>
<text x="178.1" y="46.9">AD22</text>
<text x="178.1" y="44.3">AD23</text>
<text x="113.6" y="49.4">A14</text>
<text x="113.6" y="52">A16</text>
<text x="117.9" y="48.2">P0.02/AIN0</text>
<text x="117.9" y="50.7">P1.15</text>
<text x="117.9" y="53.2">P1.13</text>
<text x="159.4" y="48.2">P1.00/TRACEDATA0</text>
<text x="172.2" y="53.2">P0.22</text>
<text x="172.2" y="50.7">P0.24</text>
<text x="178.1" y="52">AD18</text>
<text x="178.1" y="49.4">AD20</text>
<text x="113.6" y="54.5">A18</text>
<text x="113.6" y="57">A20</text>
<text x="113.6" y="59.6">A22</text>
<text x="117.9" y="55.8">DEC2</text>
<text x="117.9" y="58.3">P1.10</text>
<text x="172.2" y="55.8">P0.20</text>
<text x="173.1" y="58.3">VDD</text>
<text x="178.1" y="59.6">AD12</text>
<text x="178.1" y="57">AD14</text>
<text x="178.1" y="54.5">AD16</text>
<text x="113.6" y="62.1">A23</text>
<text x="114.6" y="64.7">B1</text>
<text x="117.9" y="60.9">VDD</text>
<text x="117.9" y="63.4">XC2</text>
<text x="117.9" y="65.9">VDD</text>
<text x="172.2" y="65.9">P0.13</text>
<text x="172.2" y="63.4">P0.15</text>
<text x="172.2" y="60.9">P0.17</text>
<text x="178.1" y="64.7">AD8</text>
<text x="178.1" y="62.1">AD10</text>
<text x="114.6" y="67.2">B3</text>
<text x="114.6" y="69.7">B5</text>
<text x="117.9" y="68.5">DCC</text>
<text x="117.9" y="71">DEC4</text>
<text x="174.6" y="68.5">D+</text>
<text x="175" y="71">D-</text>
<text x="178.1" y="69.7">AD4</text>
<text x="178.1" y="67.2">AD6</text>
<text x="113.6" y="77.4">B11</text>
<text x="114.6" y="72.3">B7</text>
<text x="114.6" y="74.8">B9</text>
<text x="117.9" y="73.6">VSS</text>
<text x="117.9" y="76.1">P0.30/AIN6</text>
<text x="170.7" y="76.1">SWDIO</text>
<text x="172" y="73.6">VBUS</text>
<text x="178.1" y="77.4">AC21</text>
<text x="178.1" y="74.8">AC24</text>
<text x="178.1" y="72.3">AD2</text>
<text x="113.6" y="79.9">B13</text>
<text x="113.6" y="82.4">B15</text>
<text x="117.9" y="78.6">P0.28/AIN4</text>
<text x="117.9" y="81.2">P0.03/AIN1</text>
<text x="117.9" y="83.7">P1.14</text>
<text x="172.2" y="83.7">P0.21</text>
<text x="172.2" y="81.2">P0.23</text>
<text x="172.2" y="78.6">P0.25</text>
<text x="178.1" y="82.4">AC17</text>
<text x="178.1" y="79.9">AC19</text>
<text x="17.7" y="89" transform="rotate(-90 17.7 89)">1</text>
<text x="22.8" y="89" transform="rotate(-90 22.8 89)">4</text>
<text x="113.6" y="85">B17</text>
<text x="113.6" y="87.5">B19</text>
<text x="117.9" y="86.3">P1.12</text>
<text x="117.9" y="88.8">P1.11</text>
<text x="164.5" y="88.8">P0.18/nRESET</text>
<text x="172.2" y="86.3">P0.19</text>
<text x="178.1" y="87.5">AC13</text>
<text x="178.1" y="85">AC15</text>
<text x="113.6" y="90.1">B24</text>
<text x="114.5" y="92.6">C1</text>
<text x="114.5" y="95.1">D2</text>
<text x="117.9" y="91.3">XC1</text>
<text x="117.9" y="93.9">DEC1</text>
<text x="172.2" y="93.9">P0.14</text>
<text x="172.2" y="91.3">P0.16</text>
<text x="178.1" y="95.1">AC5</text>
<text x="178.1" y="92.6">AC9</text>
<text x="178.1" y="90.1">AC11</text>
<text x="17.7" y="100.2" transform="rotate(-90 17.7 100.2)">2</text>
<text x="22.8" y="100.2" transform="rotate(-90 22.8 100.2)">3</text>
<text x="113.5" y="97.7">D23</text>
<text x="113.6" y="100.2">E24</text>
<text x="117.9" y="96.4">P0.00/XL1</text>
<text x="117.9" y="99">DEC3</text>
<text x="117.9" y="101.5">DEC6</text>
<text x="169.1" y="101.5">SWDCLK</text>
<text x="169.3" y="96.4">DECUSB</text>
<text x="171.7" y="99">DCCH</text>
<text x="178.1" y="100.2">AA24</text>
<text x="178.1" y="97.7">AB2</text>
<text x="113.7" y="105.3">F23</text>
<text x="114.4" y="107.8">G1</text>
<text x="114.7" y="102.8">F2</text>
<text x="117.9" y="104">P0.01/XL2</text>
<text x="117.9" y="106.6">VSS_PA</text>
<text x="171.8" y="106.6">VDDH</text>
<text x="172.2" y="104">P1.01</text>
<text x="178.1" y="107.8">W24</text>
<text x="178.1" y="105.3">Y2</text>
<text x="178.1" y="102.8">Y23</text>
<text x="113.5" y="112.9">H23</text>
<text x="114.5" y="110.4">H2</text>
<text x="117.9" y="109.1">P0.26</text>
<text x="117.9" y="111.7">P0.27</text>
<text x="172.2" y="109.1">P1.02</text>
<text x="173.1" y="111.7">VDD</text>
<text x="178.1" y="112.9">V23</text>
<text x="178.1" y="110.4">W1</text>
<text x="113.9" y="118">J24</text>
<text x="114.9" y="115.5">J1</text>
<text x="117.9" y="114.2">ANT</text>
<text x="117.9" y="116.7">P0.04/AIN2</text>
<text x="117.9" y="119.3">P0.10/NFC2</text>
<text x="159.4" y="119.3">P0.12/TRACEDATA1</text>
<text x="172.2" y="116.7">P1.04</text>
<text x="172.2" y="114.2">P1.03</text>
<text x="178.1" y="118">U1</text>
<text x="178.1" y="115.5">U24</text>
<text x="113.8" y="125.6">L24</text>
<text x="114.6" y="120.5">K2</text>
<text x="114.8" y="123.1">L1</text>
<text x="117.9" y="121.8">P0.05/AIN3</text>
<text x="117.9" y="124.4">P0.06</text>
<text x="172.2" y="124.4">P0.11</text>
<text x="172.2" y="121.8">P1.05</text>
<text x="178.1" y="125.6">R24</text>
<text x="178.1" y="123.1">T2</text>
<text x="178.1" y="120.5">T23</text>
<text x="114.3" y="128.2">M2</text>
<text x="114.5" y="130.7">N1</text>
<text x="117.9" y="126.9">P0.09/NFC1</text>
<text x="117.9" y="129.4">P0.07/TRACECLK</text>
<text x="117.9" y="132">P0.08</text>
<text x="159.4" y="129.4">P1.09/TRACEDATA3</text>
<text x="172.2" y="132">P1.07</text>
<text x="172.2" y="126.9">P1.06</text>
<text x="178.1" y="130.7">P23</text>
<text x="178.1" y="128.2">R1</text>
<text x="113.5" y="133.2">N24</text>
<text x="117.9" y="134.5">DEC5</text>
<text x="172.2" y="134.5">P1.08</text>
<text x="178.1" y="133.2">P2</text>
<text x="51.6" y="152.3">A1B12</text>
<text x="52.6" y="154.8">A4B9</text>
<text x="58.2" y="153.6">GND</text>
<text x="54.9" y="157.4">B8</text>
<text x="54.9" y="159.9">A5</text>
<text x="58.2" y="156.1">VBUS</text>
<text x="58.2" y="158.6">SBU2</text>
<text x="58.2" y="161.2">CC1</text>
<text x="54.9" y="162.5">B7</text>
<text x="54.9" y="165">A6</text>
<text x="54.9" y="167.5">A7</text>
<text x="58.2" y="163.7">DN2</text>
<text x="58.2" y="166.3">DP1</text>
<text x="54.9" y="170.1">B6</text>
<text x="54.9" y="172.6">A8</text>
<text x="58.2" y="168.8">DN1</text>
<text x="58.2" y="171.3">DP2</text>
<text x="58.2" y="173.9">SBU1</text>
<text x="66.9" y="173.6">EH</text>
<text x="70" y="172.6">4</text>
<text x="52.6" y="177.7">B4A9</text>
<text x="54.9" y="175.2">B5</text>
<text x="58.2" y="176.4">CC2</text>
<text x="58.2" y="179">VBUS</text>
<text x="66.9" y="176.2">EH</text>
<text x="66.9" y="178.7">EH</text>
<text x="70" y="175.2">3</text>
<text x="70" y="177.7">2</text>
<text x="51.6" y="180.2">B1A12</text>
<text x="58.2" y="181.5">GND</text>
<text x="66.9" y="181.3">EH</text>
<text x="70" y="180.2">1</text>
</g>
<g font-size="1.6" fill="#000080">
<text x="30.6" y="158.4">R2</text>
<text x="30.6" y="173.7">R3</text>
</g>
</svg>
